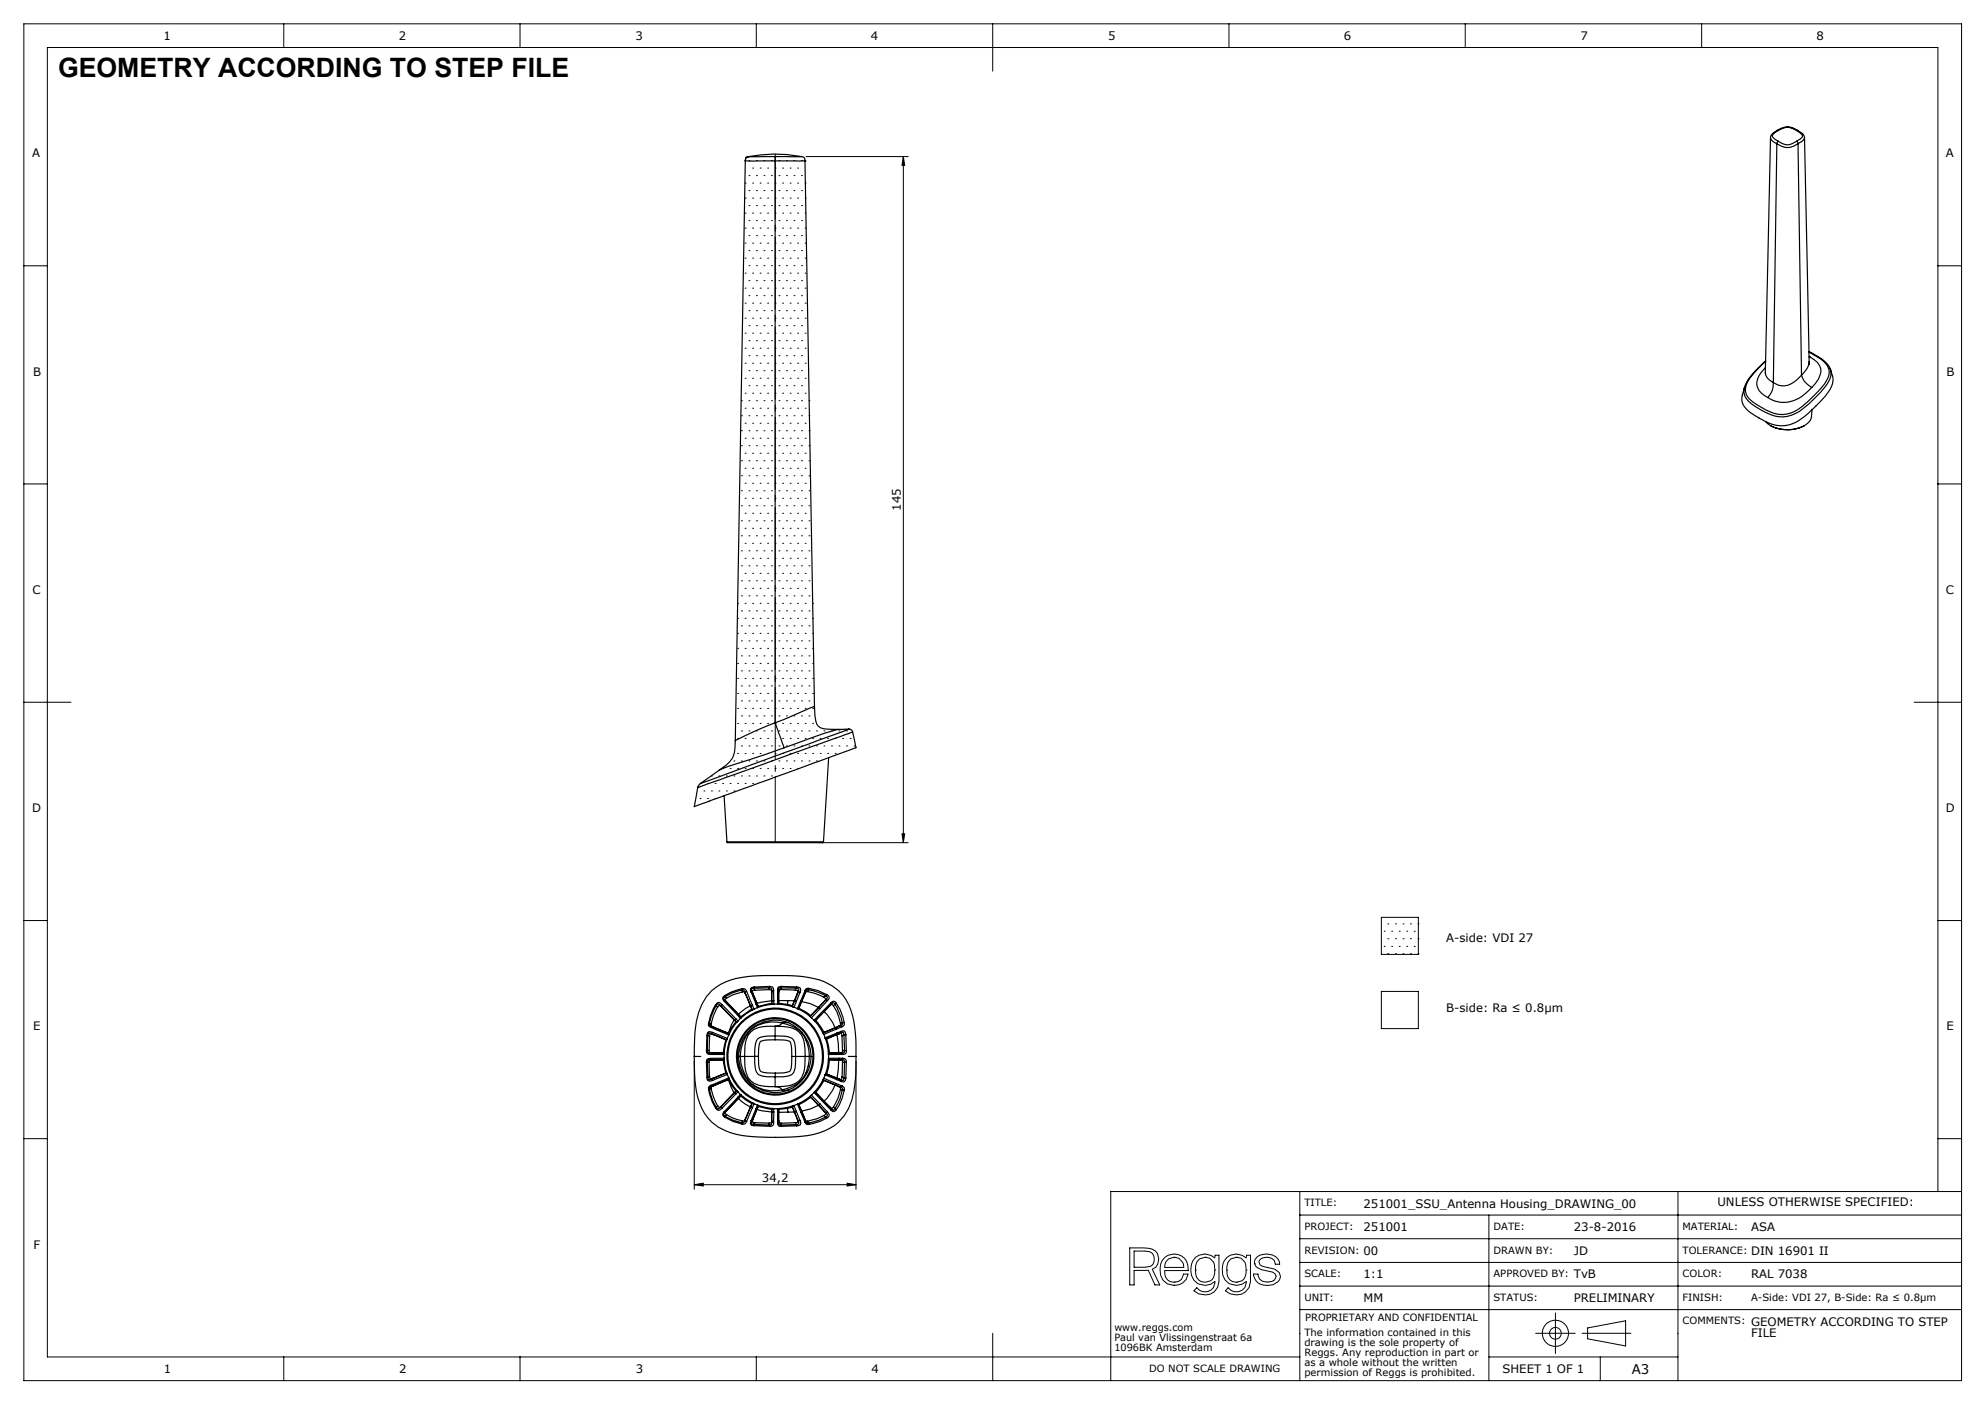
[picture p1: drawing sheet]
<svg xmlns="http://www.w3.org/2000/svg" width="420mm" height="297mm" viewBox="0 0 420 297" stroke-linecap="round" stroke-linejoin="round" font-family="sans-serif">
<g fill="none" stroke="#000" stroke-width=".21">
<path d="M5 5h410v287.1h-410zM60 5v5.1M110 5v5.1M160 5v5.1M210 5v10.1M260 5v5.1M310 5v5.1M360 5v5.1M157.7 38.7h.1M158.5 34h.1M158.5 37.1h.1M159.2 35.6h.1"/>
<path d="M159.2 38.7h.1M160.1 34h.1M160.1 37.1h.1M160.8 35.6h.1M160.8 38.7h.1M161.6 34h.1M161.6 37.1h.1M162.4 35.6h.1M162.4 38.7h.1M163.2 34h.1M163.2 37.1h.1M164 35.6h.1"/>
<path d="M164 38.7h.1M164.8 34h.1M164.8 37.1h.1M165.6 35.6h.1M165.6 38.7h.1M166.4 34h.1M166.4 37.1h.1M167.2 35.6h.1M167.2 38.7h.1M168 34h.1M168 37.1h.1M168.8 35.6h.1"/>
<path d="M168.8 38.7h.1M169.6 34h.1M169.6 37.1h.1M170.4 38.7h.1M170.6 33.1h21.6M191.1 33.1l.3 1.9h-.5zM191.1 33.1v145.2M5 56.2h5M157.7 41.9h.1M157.7 45.1h.1M157.7 48.3h.1M157.7 51.4h.1"/>
<path d="M157.7 54.6h.1M157.7 57.8h.1M158.5 40.3h.1M158.5 43.5h.1M158.5 46.7h.1M158.5 49.8h.1M158.5 53h.1M158.5 56.2h.1M158.5 59.4h.1M159.2 41.9h.1M159.2 45.1h.1M159.2 48.3h.1"/>
<path d="M159.2 51.4h.1M159.2 54.6h.1M159.2 57.8h.1M160.1 40.3h.1M160.1 43.5h.1M160.1 46.7h.1M160.1 49.8h.1M160.1 53h.1M160.1 56.2h.1M160.1 59.4h.1M160.8 41.9h.1M160.8 45.1h.1"/>
<path d="M160.8 48.3h.1M160.8 51.4h.1M160.8 54.6h.1M160.8 57.8h.1M161.6 40.3h.1M161.6 43.5h.1M161.6 46.7h.1M161.6 49.8h.1M161.6 53h.1M161.6 56.2h.1M161.6 59.4h.1M162.4 41.9h.1"/>
<path d="M162.4 45.1h.1M162.4 48.3h.1M162.4 51.4h.1M162.4 54.6h.1M162.4 57.8h.1M163.2 40.3h.1M163.2 43.5h.1M163.2 46.7h.1M163.2 49.8h.1M163.2 53h.1M163.2 56.2h.1M163.2 59.4h.1"/>
<path d="M164 41.9h.1M164 45.1h.1M164 48.3h.1M164 51.4h.1M164 54.6h.1M164 57.8h.1M164.8 40.3h.1M164.8 43.5h.1M164.8 46.7h.1M164.8 49.8h.1M164.8 53h.1M164.8 56.2h.1"/>
<path d="M164.8 59.4h.1M165.6 41.9h.1M165.6 45.1h.1M165.6 48.3h.1M165.6 51.4h.1M165.6 54.6h.1M165.6 57.8h.1M166.4 40.3h.1M166.4 43.5h.1M166.4 46.7h.1M166.4 49.8h.1M166.4 53h.1"/>
<path d="M166.4 56.2h.1M166.4 59.4h.1M167.2 41.9h.1M167.2 45.1h.1M167.2 48.3h.1M167.2 51.4h.1M167.2 54.6h.1M167.2 57.8h.1M168 40.3h.1M168 43.5h.1M168 46.7h.1M168 49.8h.1"/>
<path d="M168 53h.1M168 56.2h.1M168 59.4h.1M168.8 41.9h.1M168.8 45.1h.1M168.8 48.3h.1M168.8 51.4h.1M168.8 54.6h.1M168.8 57.8h.1M169.6 40.3h.1M169.6 43.5h.1M169.6 46.7h.1"/>
<path d="M169.6 49.8h.1M169.6 53h.1M169.6 56.2h.1M169.6 59.4h.1M170.4 41.9h.1M170.4 45.1h.1M170.4 48.3h.1M170.4 51.4h.1M170.4 54.6h.1M170.4 57.8h.1M410 56.2h5M157.7 61h.1"/>
<path d="M157.7 64.1h.1M157.7 67.3h.1M157.7 70.5h.1M157.7 73.7h.1M157.7 76.8h.1M158.5 62.5h.1M158.5 65.7h.1M158.5 68.9h.1M158.5 72.1h.1M158.5 75.2h.1M158.5 78.4h.1M159.2 61h.1"/>
<path d="M159.2 64.1h.1M159.2 67.3h.1M159.2 70.5h.1M159.2 73.7h.1M159.2 76.8h.1M160.1 62.5h.1M160.1 65.7h.1M160.1 68.9h.1M160.1 72.1h.1M160.1 75.2h.1M160.1 78.4h.1M160.8 61h.1"/>
<path d="M160.8 64.1h.1M160.8 67.3h.1M160.8 70.5h.1M160.8 73.7h.1M160.8 76.8h.1M161.6 62.5h.1M161.6 65.7h.1M161.6 68.9h.1M161.6 72.1h.1M161.6 75.2h.1M161.6 78.4h.1M162.4 61h.1"/>
<path d="M162.4 64.1h.1M162.4 67.3h.1M162.4 70.5h.1M162.4 73.7h.1M162.4 76.8h.1M163.2 62.5h.1M163.2 65.7h.1M163.2 68.9h.1M163.2 72.1h.1M163.2 75.2h.1M163.2 78.4h.1M164 61h.1"/>
<path d="M164 64.1h.1M164 67.3h.1M164 70.5h.1M164 73.7h.1M164 76.8h.1M164.8 62.5h.1M164.8 65.7h.1M164.8 68.9h.1M164.8 72.1h.1M164.8 75.2h.1M164.8 78.4h.1M165.6 61h.1"/>
<path d="M165.6 64.1h.1M165.6 67.3h.1M165.6 70.5h.1M165.6 73.7h.1M165.6 76.8h.1M166.4 62.5h.1M166.4 65.7h.1M166.4 68.9h.1M166.4 72.1h.1M166.4 75.2h.1M166.4 78.4h.1M167.2 61h.1"/>
<path d="M167.2 64.1h.1M167.2 67.3h.1M167.2 70.5h.1M167.2 73.7h.1M167.2 76.8h.1M168 62.5h.1M168 65.7h.1M168 68.9h.1M168 72.1h.1M168 75.2h.1M168 78.4h.1M168.8 61h.1"/>
<path d="M168.8 64.1h.1M168.8 67.3h.1M168.8 70.5h.1M168.8 73.7h.1M168.8 76.8h.1M169.6 62.5h.1M169.6 65.7h.1M169.6 68.9h.1M169.6 72.1h.1M169.6 75.2h.1M169.6 78.4h.1M170.4 61h.1"/>
<path d="M170.4 64.1h.1M170.4 67.3h.1M170.4 70.5h.1M170.4 73.7h.1M170.4 76.8h.1M156.9 84.8h.1M156.9 87.9h.1M156.9 91.1h.1M156.9 94.3h.1M156.9 97.5h.1M157.7 80h.1M157.7 83.2h.1"/>
<path d="M157.7 86.4h.1M157.7 89.5h.1M157.7 92.7h.1M157.7 95.9h.1M157.7 99.1h.1M158.5 81.6h.1M158.5 84.8h.1M158.5 87.9h.1M158.5 91.1h.1M158.5 94.3h.1M158.5 97.5h.1M159.2 80h.1"/>
<path d="M159.2 83.2h.1M159.2 86.4h.1M159.2 89.5h.1M159.2 92.7h.1M159.2 95.9h.1M159.2 99.1h.1M160.1 81.6h.1M160.1 84.8h.1M160.1 87.9h.1M160.1 91.1h.1M160.1 94.3h.1M160.1 97.5h.1"/>
<path d="M160.8 80h.1M160.8 83.2h.1M160.8 86.4h.1M160.8 89.5h.1M160.8 92.7h.1M160.8 95.9h.1M160.8 99.1h.1M161.6 81.6h.1M161.6 84.8h.1M161.6 87.9h.1M161.6 91.1h.1M161.6 94.3h.1"/>
<path d="M161.6 97.5h.1M162.4 80h.1M162.4 83.2h.1M162.4 86.4h.1M162.4 89.5h.1M162.4 92.7h.1M162.4 95.9h.1M162.4 99.1h.1M163.2 81.6h.1M163.2 84.8h.1M163.2 87.9h.1M163.2 91.1h.1"/>
<path d="M163.2 94.3h.1M163.2 97.5h.1M164 80h.1M164 83.2h.1M164 86.4h.1M164 89.5h.1M164 92.7h.1M164 95.9h.1M164 99.1h.1M164.8 81.6h.1M164.8 84.8h.1M164.8 87.9h.1"/>
<path d="M164.8 91.1h.1M164.8 94.3h.1M164.8 97.5h.1M165.6 80h.1M165.6 83.2h.1M165.6 86.4h.1M165.6 89.5h.1M165.6 92.7h.1M165.6 95.9h.1M165.6 99.1h.1M166.4 81.6h.1M166.4 84.8h.1"/>
<path d="M166.4 87.9h.1M166.4 91.1h.1M166.4 94.3h.1M166.4 97.5h.1M167.2 80h.1M167.2 83.2h.1M167.2 86.4h.1M167.2 89.5h.1M167.2 92.7h.1M167.2 95.9h.1M167.2 99.1h.1M168 81.6h.1"/>
<path d="M168 84.8h.1M168 87.9h.1M168 91.1h.1M168 94.3h.1M168 97.5h.1M168.8 80h.1M168.8 83.2h.1M168.8 86.4h.1M168.8 89.5h.1M168.8 92.7h.1M168.8 95.9h.1M168.8 99.1h.1"/>
<path d="M169.6 81.6h.1M169.6 84.8h.1M169.6 87.9h.1M169.6 91.1h.1M169.6 94.3h.1M169.6 97.5h.1M170.4 80h.1M170.4 83.2h.1M170.4 86.4h.1M170.4 89.5h.1M170.4 92.7h.1M170.4 95.9h.1"/>
<path d="M170.4 99.1h.1M171.2 84.8h.1M171.2 87.9h.1M171.2 91.1h.1M171.2 94.3h.1M171.2 97.5h.1M5 102.4h5M156.9 100.6h.1M156.9 103.8h.1M156.9 107h.1M156.9 110.2h.1M156.9 113.3h.1"/>
<path d="M156.9 116.5h.1M156.9 119.7h.1M157.7 102.2h.1M157.7 105.4h.1M157.7 108.6h.1M157.7 111.8h.1M157.7 114.9h.1M157.7 118.1h.1M158.5 100.6h.1M158.5 103.8h.1M158.5 107h.1M158.5 110.2h.1"/>
<path d="M158.5 113.3h.1M158.5 116.5h.1M158.5 119.7h.1M159.2 102.2h.1M159.2 105.4h.1M159.2 108.6h.1M159.2 111.8h.1M159.2 114.9h.1M159.2 118.1h.1M160.1 100.6h.1M160.1 103.8h.1M160.1 107h.1"/>
<path d="M160.1 110.2h.1M160.1 113.3h.1M160.1 116.5h.1M160.1 119.7h.1M160.8 102.2h.1M160.8 105.4h.1M160.8 108.6h.1M160.8 111.8h.1M160.8 114.9h.1M160.8 118.1h.1M161.6 100.6h.1M161.6 103.8h.1"/>
<path d="M161.6 107h.1M161.6 110.2h.1M161.6 113.3h.1M161.6 116.5h.1M161.6 119.7h.1M162.4 102.2h.1M162.4 105.4h.1M162.4 108.6h.1M162.4 111.8h.1M162.4 114.9h.1M162.4 118.1h.1M163.2 100.6h.1"/>
<path d="M163.2 103.8h.1M163.2 107h.1M163.2 110.2h.1M163.2 113.3h.1M163.2 116.5h.1M163.2 119.7h.1M164 102.2h.1M164 105.4h.1M164 108.6h.1M164 111.8h.1M164 114.9h.1M164 118.1h.1"/>
<path d="M164.8 100.6h.1M164.8 103.8h.1M164.8 107h.1M164.8 110.2h.1M164.8 113.3h.1M164.8 116.5h.1M164.8 119.7h.1M165.6 102.2h.1M165.6 105.4h.1M165.6 108.6h.1M165.6 111.8h.1M165.6 114.9h.1"/>
<path d="M165.6 118.1h.1M166.4 100.6h.1M166.4 103.8h.1M166.4 107h.1M166.4 110.2h.1M166.4 113.3h.1M166.4 116.5h.1M166.4 119.7h.1M167.2 102.2h.1M167.2 105.4h.1M167.2 108.6h.1M167.2 111.8h.1"/>
<path d="M167.2 114.9h.1M167.2 118.1h.1M168 100.6h.1M168 103.8h.1M168 107h.1M168 110.2h.1M168 113.3h.1M168 116.5h.1M168 119.7h.1M168.8 102.2h.1M168.8 105.4h.1M168.8 108.6h.1"/>
<path d="M168.8 111.8h.1M168.8 114.9h.1M168.8 118.1h.1M169.6 100.6h.1M169.6 103.8h.1M169.6 107h.1M169.6 110.2h.1M169.6 113.3h.1M169.6 116.5h.1M169.6 119.7h.1M170.4 102.2h.1M170.4 105.4h.1"/>
<path d="M170.4 108.6h.1M170.4 111.8h.1M170.4 114.9h.1M170.4 118.1h.1M171.2 100.6h.1M171.2 103.8h.1M171.2 107h.1M171.2 110.2h.1M171.2 113.3h.1M171.2 116.5h.1M171.2 119.7h.1M410 102.4h5"/>
<path d="M156.1 127.6h.1M156.1 130.8h.1M156.1 134h.1M156.1 137.2h.1M156.9 122.9h.1M156.9 126h.1M156.9 129.2h.1M156.9 132.4h.1M156.9 135.6h.1M156.9 138.7h.1M157.7 121.3h.1M157.7 124.5h.1"/>
<path d="M157.7 127.6h.1M157.7 130.8h.1M157.7 134h.1M157.7 137.2h.1M158.5 122.9h.1M158.5 126h.1M158.5 129.2h.1M158.5 132.4h.1M158.5 135.6h.1M158.5 138.7h.1M159.2 121.3h.1M159.2 124.5h.1"/>
<path d="M159.2 127.6h.1M159.2 130.8h.1M159.2 134h.1M159.2 137.2h.1M160.1 122.9h.1M160.1 126h.1M160.1 129.2h.1M160.1 132.4h.1M160.1 135.6h.1M160.1 138.7h.1M160.8 121.3h.1M160.8 124.5h.1"/>
<path d="M160.8 127.6h.1M160.8 130.8h.1M160.8 134h.1M160.8 137.2h.1M161.6 122.9h.1M161.6 126h.1M161.6 129.2h.1M161.6 132.4h.1M161.6 135.6h.1M161.6 138.7h.1M162.4 121.3h.1M162.4 124.5h.1"/>
<path d="M162.4 127.6h.1M162.4 130.8h.1M162.4 134h.1M162.4 137.2h.1M163.2 122.9h.1M163.2 126h.1M163.2 129.2h.1M163.2 132.4h.1M163.2 135.6h.1M163.2 138.7h.1M164 121.3h.1M164 124.5h.1"/>
<path d="M164 127.6h.1M164 130.8h.1M164 134h.1M164 137.2h.1M164.8 122.9h.1M164.8 126h.1M164.8 129.2h.1M164.8 132.4h.1M164.8 135.6h.1M164.8 138.7h.1M165.6 121.3h.1M165.6 124.5h.1"/>
<path d="M165.6 127.6h.1M165.6 130.8h.1M165.6 134h.1M165.6 137.2h.1M166.4 122.9h.1M166.4 126h.1M166.4 129.2h.1M166.4 132.4h.1M166.4 135.6h.1M166.4 138.7h.1M167.2 121.3h.1M167.2 124.5h.1"/>
<path d="M167.2 127.6h.1M167.2 130.8h.1M167.2 134h.1M167.2 137.2h.1M168 122.9h.1M168 126h.1M168 129.2h.1M168 132.4h.1M168 135.6h.1M168 138.7h.1M168.8 121.3h.1M168.8 124.5h.1"/>
<path d="M168.8 127.6h.1M168.8 130.8h.1M168.8 134h.1M168.8 137.2h.1M169.6 122.9h.1M169.6 126h.1M169.6 129.2h.1M169.6 132.4h.1M169.6 135.6h.1M169.6 138.7h.1M170.4 121.3h.1M170.4 124.5h.1"/>
<path d="M170.4 127.6h.1M170.4 130.8h.1M170.4 134h.1M170.4 137.2h.1M171.2 122.9h.1M171.2 126h.1M171.2 129.2h.1M171.2 132.4h.1M171.2 135.6h.1M171.2 138.7h.1M171.9 127.6h.1M171.9 130.8h.1"/>
<path d="M171.9 134h.1M171.9 137.2h.1M5 148.6h10M156.1 140.3h.1M156.1 143.5h.1M156.1 146.7h.1M156.1 149.9h.1M156.1 153h.1M156.1 156.2h.1M156.1 159.4h.1M156.9 141.9h.1M156.9 145.1h.1"/>
<path d="M156.9 148.3h.1M156.9 151.4h.1M156.9 154.6h.1M156.9 157.8h.1M157.7 140.3h.1M157.7 143.5h.1M157.7 146.7h.1M157.7 149.9h.1M157.7 153h.1M157.7 156.2h.1M157.7 159.4h.1M158.5 141.9h.1"/>
<path d="M158.5 145.1h.1M158.5 148.3h.1M158.5 151.4h.1M158.5 154.6h.1M158.5 157.8h.1M159.2 140.3h.1M159.2 143.5h.1M159.2 146.7h.1M159.2 149.9h.1M159.2 153h.1M159.2 156.2h.1M159.2 159.4h.1"/>
<path d="M160.1 141.9h.1M160.1 145.1h.1M160.1 148.3h.1M160.1 151.4h.1M160.1 154.6h.1M160.1 157.8h.1M160.8 140.3h.1M160.8 143.5h.1M160.8 146.7h.1M160.8 149.9h.1M160.8 153h.1M160.8 156.2h.1"/>
<path d="M160.8 159.4h.1M161.6 141.9h.1M161.6 145.1h.1M161.6 148.3h.1M161.6 151.4h.1M161.6 154.6h.1M161.6 157.8h.1M162.4 140.3h.1M162.4 143.5h.1M162.4 146.7h.1M162.4 149.9h.1M162.4 153h.1"/>
<path d="M162.4 156.2h.1M162.4 159.4h.1M163.2 141.9h.1M163.2 145.1h.1M163.2 148.3h.1M163.2 151.4h.1M163.2 154.6h.1M163.2 157.8h.1M164 140.3h.1M164 143.5h.1M164 146.7h.1M164 149.9h.1"/>
<path d="M164 153h.1M164 156.2h.1M164 159.4h.1M164.8 141.9h.1M164.8 145.1h.1M164.8 148.3h.1M164.8 151.4h.1M164.8 154.6h.1M164.8 157.8h.1M165.6 140.3h.1M165.6 143.5h.1M165.6 146.7h.1"/>
<path d="M165.6 149.9h.1M165.6 153h.1M165.6 156.2h.1M165.6 159.4h.1M166.4 141.9h.1M166.4 145.1h.1M166.4 148.3h.1M166.4 151.4h.1M166.4 154.6h.1M166.4 157.8h.1M167.2 140.3h.1M167.2 143.5h.1"/>
<path d="M167.2 146.7h.1M167.2 149.9h.1M167.2 153h.1M167.2 156.2h.1M167.2 159.4h.1M168 157.8h.1M168 141.9h.1M168 145.1h.1M168 148.3h.1M168 151.4h.1M168 154.6h.1M168.8 140.3h.1"/>
<path d="M168.8 143.5h.1M168.8 146.7h.1M168.8 149.9h.1M168.8 153h.1M168.8 156.2h.1M168.8 159.4h.1M169.6 157.8h.1M169.6 141.9h.1M169.6 145.1h.1M169.6 148.3h.1M169.6 151.4h.1M169.6 154.6h.1"/>
<path d="M170.4 140.3h.1M170.4 143.5h.1M170.4 146.7h.1M170.4 149.9h.1M170.4 153h.1M170.4 156.2h.1M170.4 159.4h.1M171.2 157.8h.1M171.2 141.9h.1M171.2 145.1h.1M171.2 148.3h.1M171.2 151.4h.1"/>
<path d="M171.2 154.6h.1M171.9 140.3h.1M171.9 143.5h.1M171.9 146.7h.1M171.9 149.9h.1M171.9 153h.1M171.9 156.2h.1M171.9 159.4h.1M172.8 157.8h.1M172.8 154.6h.1M173.5 156.2h.1M173.5 159.4h.1"/>
<path d="M174.3 154.6h.1M174.3 157.8h.1M175.1 156.2h.1M175.1 159.4h.1M175.9 157.8h.1M175.9 154.6h.1M176.7 156.2h.1M176.7 159.4h.1M177.5 154.6h.1M177.5 157.8h.1M178.3 156.2h.1M179.1 154.6h.1"/>
<path d="M179.1 157.8h.1M179.9 156.2h.1M180.7 157.8h.1M405 148.6h10M148.1 168.9h.1M148.9 167.3h.1M149.7 165.7h.1M149.7 168.9h.1M150.5 164.1h.1M150.5 167.3h.1M151.3 165.7h.1M151.3 168.9h.1"/>
<path d="M152.1 164.1h.1M152.1 167.3h.1M152.9 165.7h.1M152.9 162.6h.1M153.7 164.1h.1M153.7 167.3h.1M154.5 162.6h.1M154.5 165.7h.1M155.3 164.1h.1M155.3 167.3h.1M155.3 161h.1M156.1 162.6h.1"/>
<path d="M156.1 165.7h.1M156.9 164.1h.1M156.9 161h.1M157.7 162.6h.1M157.7 165.7h.1M158.5 161h.1M158.5 164.1h.1M159.2 162.6h.1M159.2 165.7h.1M160.1 161h.1M160.1 164.1h.1M160.8 162.6h.1"/>
<path d="M161.6 161h.1M161.6 164.1h.1M162.4 162.6h.1M163.2 161h.1M163.2 164.1h.1M164 162.6h.1M164.8 161h.1M165.6 162.6h.1M166.4 161h.1M167.2 162.6h.1M168 161h.1M168.8 162.6h.1"/>
<path d="M169.6 161h.1M171.2 161h.1M172.8 161h.1M173.2 178.3h19M190.9 176.4h.5l-.3 1.9zM5 194.7h5M292.3 194.1h7.8v7.8h-7.8zM292.9 197h.1M293.7 195.4h.1M293.7 198.6h.1M294.5 197h.1M295.3 195.4h.1"/>
<path d="M295.3 198.6h.1M296.1 197h.1M296.9 195.4h.1M296.9 198.6h.1M297.6 197h.1M298.4 195.4h.1M298.4 198.6h.1M299.2 197h.1M300 195.4h.1M300 198.6h.1M410 194.7h5M292.3 209.7h7.8v7.9h-7.8z"/>
<path d="M292.9 200.2h.1M293.7 201.8h.1M294.5 200.2h.1M295.3 201.8h.1M296.1 200.2h.1M296.9 201.8h.1M297.6 200.2h.1M298.4 201.8h.1M299.2 200.2h.1M300 201.8h.1M146.9 224.5v27.1M181.1 224.5v27.1"/>
<path d="M5 240.9h5M146.9 250.6l1.9-.3v.6zM146.9 250.6h34.2M179.2 250.3l1.9 .3-1.9 .3zM275 252.1v40M275 257h140M315 257v35.1M355 252.1v40M410 252.1v-242h-400v277h265M410 240.9h5M415 252.1h-180v40M239 264h2.9a3.1 3.1 0 0 1 3 1.1 2.35 2.35 0 0 1-1.1 3.4l1.6 3.3h-1l-1.4-3.1h-3v3.1h-1z"/>
<path d="M240 264.7l3.3 .1a1.81 1.81 0 0 1 .1 3.1l-1.1 .2h-2.3zM246.5 266a3 3 0 0 1 3.4-.4 3 3 0 0 1 1.5 3.2h-5a2.03 2.03 0 0 0 1.6 2.4 2.03 2.03 0 0 0 2.4-1.7h1a2.98 2.98 0 0 1-3.4 2.4 2.98 2.98 0 0 1-2.5-3.2 3.3 3.3 0 0 1 1-2.7zM247.2 266.3l1.2-.3a2.04 2.04 0 0 1 2.1 2.1h-4.1l.2-1.1zM248.4 271.8h.1M248.4 271.2h.1M248.4 266h.1M252.9 266a3.1 3.1 0 0 1 4.1 .1l.1-.6h.8v5.6a3.1 3.1 0 0 1-2 2.7 3.1 3.1 0 0 1-3.3-.8l.6-.6a2.2 2.2 0 0 0 3.6 0l.3-1.3a3.1 3.1 0 0 1-3.8 .4 3.1 3.1 0 0 1-1.3-3.6l.4-1.2zM252.9 268.7a2.1 2.1 0 0 0 2.1 2.5 2.1 2.1 0 0 0 2-2.5M252.9 268.7h.1M255 266a2.19 2.19 0 0 0-2.1 2.7M255 266a2.19 2.19 0 0 1 2 2.7M255 266h.1"/>
<path d="M257 268.7h.1M259.6 268.7a2.14 2.14 0 0 0 2 2.5M259.6 268.7h.1M259.6 266a3.1 3.1 0 0 1 4.1 .1l.1-.6h.8v5.6a3.1 3.1 0 0 1-2 2.7 3.1 3.1 0 0 1-3.3-.8l.6-.6a2.14 2.14 0 0 0 2.4 .7 2.14 2.14 0 0 0 1.4-2 2.97 2.97 0 0 1-3.4 .6 2.97 2.97 0 0 1-1.7-3 3.3 3.3 0 0 1 1-2.7zM261.6 266a2.19 2.19 0 0 0-2 2.7M261.6 266a2.19 2.19 0 0 1 2.1 2.7M261.6 271.2h.1M261.6 266h.1M263.7 268.7a2.14 2.14 0 0 1-2.1 2.5M263.7 268.7h.1M265.5 267.4h.1M266 265.9a3.5 3.5 0 0 1 4.4 .4l.3 .6 .1 .5h-1a1.81 1.81 0 0 0-2.6-1.3l-.5 .2-.3 .6a1.13 1.13 0 0 0 1.2 1.1l.5 .1a4 4 0 0 1 2.6 1.1l.2 .8a2.8 2.8 0 0 1-3.5 1.8 2.46 2.46 0 0 1-2.2-2.3h1a1.73 1.73 0 0 0 2.1 1.7l.8-.1 .6-.3 .3-.8a1.13 1.13 0 0 0-1.1-1l-1.7-.4a2.09 2.09 0 0 1-1.7-1.2v-.8z"/>
<path d="M275 277h140M275 262h140M275 267h140M275 272.1h140M329.1 277.7v8.6M60 287.1v5M110 287.1v5M160 287.1v5M210 282v10.1M315 287.1h40M324.9 282h8.4M334.8 282h10.3"/>
<path d="M335.9 280.9l8.1-1.5v5.3l-8.1-1.5zM338.6 287.1v5"/>
<circle cx="329.1" cy="282" r="1.23"/>
<circle cx="329.1" cy="282" r="2.76"/>
</g>
<path d="M164 178.3v-145.7" fill="none" stroke="#000" stroke-width=".21" stroke-dasharray="15.2 1.3 1.3 1.3" stroke-dashoffset="1.5"/>
<g fill="#000">
<path d="M190.9 176.4h.5l-.3 1.9zM191.1 33.1l.3 1.9h-.5z"/>
<path d="M146.9 250.6l1.9-.3v.6zM179.2 250.3l1.9 .3-1.9 .3z"/>
</g>
<g fill="none" stroke="#000" stroke-width=".25">
<path d="M157.7 34h6.3M157.7 34l-2.1 122.7M158.4 33.1a29.9 29.9 0 0 1 11.2 0M158.5 33.1l-.7 .3-.1 .6M158.5 33.1h5.5M158.5 33.1h.1M164 33.1l4.1 .1a2.96 2.96 0 0 1 2.1 .2l.1 .6M164 33.1v.9M164 34h6.3M164 34v118.9M170.3 34h.1M170.3 34l2 115.4"/>
<path d="M374.6 29.1l-1 50M374.6 29.1a1.98 1.98 0 0 0 1.4 1.3M376 30.4a3.5 3.5 0 0 0 4.4 0M376 30.4l-.8 50.5M376 27.6a2.11 2.11 0 0 0-1.4 1.5M376 27.6a3.5 3.5 0 0 1 4.4 0M376 27.6h.2M376.2 29.9a2.96 2.96 0 0 0 4 0M376.2 29.9l-.2 .5M376.2 27.6a1.7 1.7 0 0 0-1.2 1.1l.1 .4 1.1 .8M376.2 27.6a3.1 3.1 0 0 1 4 0M380.2 29.9l.2 .5"/>
<path d="M380.2 27.6l1 .8 .2 .4a1.62 1.62 0 0 1-1.2 1.1M380.4 27.6a1.98 1.98 0 0 1 1.4 1.5M380.4 27.6h-.2M380.4 30.4l.8 49M381.8 29.1l1 47.4M381.8 29.1a1.85 1.85 0 0 1-1.4 1.3M373.6 78.8a1.72 1.72 0 0 0 .8 1.6l.8 .5M373.6 77.7a4.3 4.3 0 0 0-1.8 4.1 3.6 3.6 0 0 0 2.3 2.3M373.6 76.3l-2.5 2.5a9.2 9.2 0 0 0-2.1 3.6 3.8 3.8 0 0 0 2.4 3.6 9.3 9.3 0 0 0 6.7 2.1 10.8 10.8 0 0 0 5.8-3.8 12.4 12.4 0 0 0 3.4-4.5l.1-1.4-.2-.4M381.2 79.4a4.8 4.8 0 0 1-4.8 2.1l-1.2-.6M381.2 79.4a4.1 4.1 0 0 0 2.1 2.6M382.8 74.4l2.7 1.6a4.8 4.8 0 0 1 1.8 2.1"/>
<path d="M382.8 74.5l.9 .5a5.4 5.4 0 0 1 3.3 3.2 3.7 3.7 0 0 1-.9 3l-2.5 2.7a10.5 10.5 0 0 1-5.6 3.7 7.5 7.5 0 0 1-5.6-1.6 6.5 6.5 0 0 1-2.9-2.6 3.5 3.5 0 0 1 .8-3.5l3.3-3.5M382.8 76.5v.6M382.8 76.5a4.2 4.2 0 0 1-1.6 2.9M382.8 75.4l.1 .1M382.9 75.5a3.6 3.6 0 0 1 2.4 2.8 4.7 4.7 0 0 1-2 3.7M382.9 75.5l-.1 .1M387.3 78.1l.2 .7a3.9 3.9 0 0 1-.9 4.5l-3.2 3.4a9.3 9.3 0 0 1-6.8 3.4 13 13 0 0 1-5.8-2.5 3.7 3.7 0 0 1-1.9-4.9l.2-.8M374.7 90.1a7.9 7.9 0 0 0 7.1 0M375.2 80.9l-.2 1.6-.9 1.6M383.3 82a7.6 7.6 0 0 1-7 3l-.8-.2-1.4-.7M383.4 86.7l-.1 1.4a3.5 3.5 0 0 1-3.2 2.6 7.1 7.1 0 0 1-6.5-1.5M155.6 156.7a5.6 5.6 0 0 1-2 5.2l-1.3 .9"/>
<path d="M164 152.9l-4.1 1.7-4.3 2.1M164 152.9l1.9 5.3M165.9 158.2l-13.6 4.6M172.3 149.4l-8.3 3.5M172.3 149.4l.1 2.1a2.46 2.46 0 0 0 1.2 2.4l1.8 .4h2M177.4 154.3h-.1a63.5 63.5 0 0 0-8.9 3l-2.5 .9M179.6 154.2a.8 .8 0 0 1 .8 .7M179.6 154.2l-2.2 .1M179.6 154.2l-31.4 11.5M180.4 154.9l.7 3.3-34.2 12.4 .7-4.1M180.4 154.9l-32.8 11.7M147.6 166.6h.1"/>
<path d="M148.2 165.7l-.6 .9M149.9 169.5h.1M152.3 162.8l-4.1 2.9M153.2 168.3l.6 9.8M153.8 178.1l.1 .2h20.2l.1-.2M153.8 178.1h20.4M175.3 160.3l-1.1 17.8M149.6 219h.2M149.6 219l-.1 3.2M149.8 219l-.2 3.2M149.8 219l.3 .2M149.9 216.5l.1 .5 .4 .3"/>
<path d="M149.9 216.5h.2M150.1 216.5v.3l.4 .3M150.1 216.5l.4 .1M150.1 219.2l-.1 3M150.4 217.3l3.8 1.6M150.5 217.1l-.1 .2M150.5 216.6v.4l.3 .2M150.5 217.1l3.8 1.6M150.5 217.1l.3 .1M150.6 218.7l-.6-.2-.2 .5M150.6 218.7l3.1 1.3M150.6 218.7l.3 .2"/>
<path d="M150.8 218.4l3.1 1.3M150.8 218.4a.71 .71 0 0 0-.9-.1 .71 .71 0 0 0-.3 .7M150.8 218.4l-.2 .3M150.8 217.2l3.3 1.4M150.9 218.9l-.6-.2-.2 .5M150.9 218.9l2.7 1.1M151.4 212.5l-1.1 2.4-.4 1.6M151.4 212.5l.2 .2M151.6 212.7l-1.1 2.2-.4 1.6M151.6 212.7l.4-.3 .4 .3M151.6 212.7l.2 .3M151.8 213l-.9 1.9-.4 1.7"/>
<path d="M151.8 213l.4-.3 .5 .3M152.4 212.7l3 3M152.4 212.7l.3 .3M152.7 213l2.6 2.8M152.8 212.5l2.9 3M152.8 212.5l-.3-.2a.66 .66 0 0 0-1.1 .2M152.8 212.5l-.4 .2M153.2 211.8l2.9 3M153.3 210.6l-.4 .6 .3 .6M153.3 210.6l.1 .3M153.4 211.6l-.2 .2M153.4 211.6l2.8 3"/>
<path d="M153.4 211.6l.3 .3M153.4 210.9l-.3 .2 .3 .5M153.4 210.9l.3 .2M153.6 220h.1M153.6 220l-.6 2.7M153.7 211.9l2.5 2.7M153.7 211.1l-.3 .4 .3 .4M153.9 219.7l-.4 1.1-.3 2.3M153.9 219.7l-.2 .3M154.1 218.6l.2 .1M154.2 218.9l-.3 .8M154.2 218.4l-.1 .2"/>
<path d="M154.3 218.7l-.1 .2M155.3 215.8l-.5 1-.6 1.6M155.3 215.8l.4 .3M155.4 215.7l.5 .5M155.4 215.7l-.1 .1M155.7 215.5l-.3 .2M155.7 215.5l.4 .5M155.7 216.1l-1.5 2.3M155.7 216.1l.2 .1M156.1 214.8l.6 .6M156.1 216l-.7 .9-1.2 2M156.1 216l-.2 .2"/>
<path d="M156.2 214.6l-.1 .2M156.2 214.6l.6 .7M156.2 214.6h.1M156.2 214.6l.5 .5M156.7 215.4l-.6 .6M156.7 215.1l.1 .2M156.8 215.3l-.1 .1M157 209.4l-2.2 .7-1.4 .8M157 209.4h.3l.3 .4M157 209.4l.1 .4M157 209.2a.73 .73 0 0 1 1 .5M157 209.2l-2.3 .7-1.4 .7"/>
<path d="M157 209.2v.2M157.1 209.8l-2.1 .7-1.3 .6M157.1 209.8h.3l.3 .4M157.6 209.8l1.2 3M157.6 209.8l.1 .4M157.7 210.2l1.1 2.6M158 209.7l1.2 3M158 209.7l-.4 .1M158.8 212.8l-1 .5-1.6 1.3M158.8 212.8h.1M158.8 212.8l.3 .7M158.8 212.8l.4 .8"/>
<path d="M158.9 209.9l1 2.5M159.1 213.5l-2.4 1.6M159.1 213.5l.1 .1M159.1 209.8l-.2 .1M159.1 209.8l1 2.5M159.1 209.8l.2 .4M159.2 212.7l.4 .8M159.2 212.7l-.4 .1M159.3 210.2l.9 2M159.5 209.1l-.5 .1 .1 .6M159.5 209.1l.2 .4M159.6 213.5l-2 1.2-.9 .7"/>
<path d="M159.6 208.8l-.6 .1-.2 .2 .1 .8M159.6 213.5l-.4 .1M159.6 208.8l-.1 .3M159.7 209.5l-.5 .1 .1 .6M159.9 212.4l.4 .7M160.1 212.3l-.2 .1M160.1 212.3l.4 .8M160.2 212.2l-.1 .1M160.2 212.2l.2 .7M160.3 213.1l-.7 .4M160.4 212.9l.1 .2M160.5 213.1h-.2"/>
<path d="M162.7 209.3l.5 .2 .1 .4M162.7 209.3l-3 .2M162.8 209l-3.3 .1M162.8 209h.4l.1 .5M162.8 209l-.1 .3M162.8 208.7l.7 .2 .2 .6M162.8 208.7v.3M162.8 208.7l-3.2 .1M163.3 212.3l-2.9 .6M163.3 212.3v.1M163.3 209.9v2.4M163.3 212.4h.4"/>
<path d="M163.3 209.5h.4M163.3 211.7v.7M163.3 211.7h.4M163.3 209.5v2.2M163.3 211.7l-3.1 .5M163.3 209.5v.4M163.7 209.5v2.2M163.7 212.4l-1.1 .1-2.3 .6M163.7 211.7v.7M164 217.1h-1.2a5 5 0 0 0-4.5 1.9 8.2 8.2 0 0 0-.7 4.5M164 217.1a7.6 7.6 0 0 1 5.1 1.2 5 5 0 0 1 1.2 3.6l.1 1.6M164 217.1v2"/>
<path d="M164 219.1a6.6 6.6 0 0 0-3.5 .5l-.5 .6-.2 .6-.1 2.7M164 219.1a7.5 7.5 0 0 1 3.4 .5l.6 .6a7.9 7.9 0 0 1 .3 3.3M164 219.1v.9M164 220a5.8 5.8 0 0 0-3.1 .3l-.1 .2a6.1 6.1 0 0 0-.3 2.9M164 220a5.3 5.3 0 0 1 3.1 .3 5.8 5.8 0 0 1 .4 3.2M164.5 212.4h-.8M164.5 212.4l2.4 .3 1.1 .4M164.5 212.4h.2M164.5 209.4v2.3M164.5 211.7v.7M164.5 209.4h.2M164.5 211.7h.2"/>
<path d="M164.7 211.7v.7M164.7 211.7h2M164.7 209.4v2.3M164.7 209.4l.1 .5M164.8 212.2l-.1 .2M164.8 212.2l1.8 .3M164.8 209.9v2.3M165.2 209h-.4l-.1 .4M165.2 209l3.3 .1M165.2 209v.3M165.2 209.3l-.3 .1-.1 .5M165.2 209.3l3.1 .1"/>
<path d="M165.3 208.7h-.5l-.2 .2-.1 .5M165.3 208.7l-.1 .3M165.3 208.7l3.3 .1M165.5 216.4a6.8 6.8 0 0 0-8.8 6.6l-.1 .5M165.5 216.4l-.6 .5-.9 .2M165.5 216.4a7.3 7.3 0 0 1 4.2 2.1l.6 .9a8.8 8.8 0 0 1 .9 4.1M166.6 212.5l1 .2M166.7 216.3a6.9 6.9 0 0 1 3.1 2.2l.1 .2a7.5 7.5 0 0 1 1.7 4.8M166.7 216.3a7.7 7.7 0 0 0-10.4 7.2M166.7 216.3l-.6-.1-.6 .2M166.7 211.7h1.4M166.7 211.7l-.1 .8"/>
<path d="M167.6 212.7v.2M167.6 212.9l.4 .2M168 213.1l.7 .3M168.1 211.7l-.5 1M168.1 211.7h.1M168.1 211.7l-.5 1.2M168.1 211.7l.4 .1M168.3 209.4l.5 .1-.1 .7M168.5 209.1l.5 .1-.1 .6M168.5 209.1l-.2 .3M168.5 211.8l-.5 1.3M168.6 208.8a.71 .71 0 0 1 .7 .3 .71 .71 0 0 1 0 .8"/>
<path d="M168.6 208.8l-.1 .3M168.7 210.2l-.6 1.5M168.7 213.4l2.1 1.1 .9 .8M168.7 213.4h.2M168.9 209.8l.4 .1M168.9 209.8l-.8 1.9M168.9 209.8l-.2 .4M169.1 213.3l1.6 .9 .8 .6M169.1 213.3l-.2 .1M169.3 209.9l-.8 1.9M169.4 211.8l-.7 1.6M169.4 211.8l.2 .1"/>
<path d="M169.6 211.9l-.7 1.5M169.6 211.9h.1M169.6 211.9l1.8 .4 1.8 .8M169.6 211.9l-.5 1.4M170.4 209.5l-1 2.3M170.4 209.5l.1 .2M170.4 210.1l-.8 1.8M170.5 209.7l-.9 2.2M170.5 209.7l-.1 .4M170.9 209.8l1.4 .3 2 .9M170.9 209.8h-.3l-.2 .3M171 209.4a11.7 11.7 0 0 1 3.7 1.2"/>
<path d="M171 209.4h-.3l-.2 .3M171 209.4l-.1 .4M171.2 209.1l1.9 .4 1.8 .9M171.2 209.1l-.6 .1-.2 .3M171.2 209.1l-.2 .3M171.4 215l.3 .3M171.5 214.8l-.1 .2M171.7 215.3l.5 .5M172.2 215.8l.8 .9 1.3 2.1M172.2 215.8l.2 .2M172.6 215.9l-.2 .1M172.6 215.9l1.7 2.5"/>
<path d="M173.2 213.1l-1.7 1.7M173.2 213.1h.1M173.2 213.1l-1.8 1.9M173.2 213.1l.3 .3M173.5 213.4l-1.8 1.9M174.2 218.5l.1 .3M174.2 213.7l-2 2.1M174.2 213.7l.1 .3M174.3 218.8l.3 .8M174.3 214l-1.9 2M174.3 218.4l-.1 .1M174.3 211l.4 .3-.3 .5"/>
<path d="M174.3 214h.1M174.4 214l1.8 2.3 .5 1.1M174.4 214l-1.8 1.9M174.4 211.8l-1.2 1.3M174.6 219.6l.4 1.1 .3 2.4M174.6 219.6l.1 .2M174.7 219.8h.2M174.7 210.6a.44 .44 0 0 1 .3 .4 .44 .44 0 0 1-.2 .5M174.7 210.6l-.4 .4M174.8 211.5l-1.6 1.6M174.8 211.5l.3 .2M174.8 211.5l-.4 .3"/>
<path d="M174.9 210.4a.69 .69 0 0 1 .5 .6 .69 .69 0 0 1-.3 .7M174.9 210.4l-.2 .2M174.9 219.8l.6 2.9M175.1 211.7l-1.6 1.7M175.6 212.7l.3-.4-1.6 1.7M175.6 212.7l.4-.2 .4 .3M175.6 212.7l-1.2 1.3M175.8 212.1l.7-.3 .5 .4M175.8 212.1l-1.6 1.6M175.8 212.1l.2 .2 .3-.2 .3 .3M176.4 212.8l.6 1.1 .8 2.6M176.6 212.4l.5 .8 .8 2 .3 1.2"/>
<path d="M176.6 212.4l-.2 .4M176.7 217.4l-2.5 1.1M176.7 217.4l.2 .3M176.7 217.4h.1M176.7 217.4l-2.4 1M176.9 217.7l-2.6 1.1M177 212.2l.8 1.4 .8 2.7M177 212.2l-.4 .2M177.1 218.5l-2.5 1.1M177.1 218.5v.3M177.1 218.8l-2.4 1M177.1 218.8v.1"/>
<path d="M177.1 218.9l.3 1.8v2.1M177.1 218.9l-2.2 .9M177.5 218.7l.5-.1 .2 .5M177.5 218.7l-.4 .2M177.5 217.1l-.8 .3M177.8 216.5v.3l-.3 .3M177.9 218.2a.67 .67 0 0 1 .8 0 .67 .67 0 0 1 .3 .7M177.9 218.2l-.8 .3M177.9 218.2v.3M177.9 216.9l-1.2 .5M177.9 216.9l.3 .3M177.9 218.5l-.8 .3"/>
<path d="M177.9 218.5l.5-.1 .2 .5M177.9 216.9l-.4 .2M177.9 218.5l-.4 .2M178.2 217.2l-1.3 .5M178.2 219.1l.1 3.1M178.2 216.4v.3l-.3 .2M178.2 216.4l-.4 .1M178.6 218.9l.1 3.3M178.6 218.9l-.4 .2M178.6 216.3v.5l-.4 .4M178.6 216.3l-.4 .1M179 218.9h-.4"/>
<path d="M179 218.9l.1 3.3M146.9 223.5a29 29 0 0 0 1.1 9.8 9.9 9.9 0 0 0 7.8 6.7 53.5 53.5 0 0 0 16.4 0 10.2 10.2 0 0 0 8.5-9.1l.4-3.7v-3.7M146.9 223.5a26.6 26.6 0 0 1 1.6-11 11 11 0 0 1 9.7-5.9l3.4-.2a41.2 41.2 0 0 1 11.8 .9 10.2 10.2 0 0 1 7.3 8.7l.4 3.7v3.8M146.9 223.5h1.4M149.5 222.2v.4a.69 .69 0 0 0 .8 .5M149.5 222.2h.1M149.5 224.7h.1M149.5 224.7l.1 3.2M149.6 227.9a.72 .72 0 0 0 .4 .8 .72 .72 0 0 0 .8-.1M149.6 224.7l.2 3.2M149.6 222.2l.2 .5h.4M149.6 224.7h.4"/>
<path d="M149.8 227.9h-.2M149.8 227.9v.2a.44 .44 0 0 0 .3 .4 .44 .44 0 0 0 .5-.2M149.9 230.5l.8 2.5 .7 1.4M150 222.2l.2 .5h.4M150 224.7l.1 3M150 222.2h-.4M150.1 230.4l.7 2.5 .8 1.3M150.1 230.4l-.2 .1M150.1 227.7l.1 .4 .2 .1 .5-.1M150.1 227.7l-.3 .2M150.2 222.7l.1 .4M150.2 224.2h-.4l-.2 .5"/>
<path d="M150.2 224.2h3M150.2 222.7l3 .1M150.2 224.2h.4M150.3 223.1h2.9M150.3 223.9l-.6 .1-.2 .7M150.3 223.9l-.1 .3M150.4 229.6l-.5 .4v.5M150.4 229.6l.1 .3M150.5 230.3l.4 1.6 .9 2M150.5 229.9l-.4 .1v.4M150.5 230.3l-.4 .1M150.6 228.3l.2 .3"/>
<path d="M150.6 224.2l-.4 .1-.2 .4M150.6 222.7h2.4M150.6 224.2h2.4M150.6 222.7h-.4M150.8 229.8l-.3 .2v.3M150.8 229.8l-.3 .1M150.9 228.1l-.3 .2M151.4 234.4l.6 .5 .8-.4M151.6 234.2l-.2 .2M151.6 234.2l.3 .4 .5-.4M151.8 233.9l-.2 .3M152.4 234.2l.4 .3"/>
<path d="M152.7 233.9l-.4 .3-.5-.3M152.7 233.9l-.3 .3M153 222.7l.2 .1M153 224.2l.6 2.8M153.2 223.9l.3 2.3 .4 1.1M153.2 223.1v.8M153.2 223.9h-2.9M153.2 223.9v.3M153.2 222.8v.3M153.2 224.2h-.2M153.2 235.1l-.3 .7 .4 .5M153.2 235.1l.2 .2"/>
<path d="M153.3 236.3l1.8 .9 1.9 .6M153.4 235.3l-.3 .5 .3 .3M153.4 236.1a8.9 8.9 0 0 0 3.6 1.4M153.4 236.1l-.1 .2M153.6 227l-2.7 1.1M153.6 227h.1M153.7 235l-.3 .5 .3 .3M153.7 235l-.3 .3M153.7 227l-3.1 1.3M153.7 227l.2 .3M153.7 235.8l1.1 .6 2.3 .7M153.7 235.8l-.3 .3"/>
<path d="M153.9 227.3l.3 .7M153.9 227.3l-3.1 1.3M154.1 228.4l-3.3 1.4M154.1 228.4l.1 .1M154.2 228l1.2 2 .7 1M154.2 228l-3.8 1.6M154.2 228l.1 .2M154.2 228.5l1.5 2.3M154.2 228.5l.6 1.6 .5 1.1M154.3 228.2l-3.8 1.7M154.3 228.2l-.2 .2M155.3 231.2l-2.6 2.7"/>
<path d="M155.3 231.2h.1M155.4 231.2l-3 3M155.4 231.2l.3 .2M155.7 231.4l-2.9 3.1M155.7 230.8l-.4 .4M155.9 230.7l.2 .3M155.9 230.7l-.2 .1M155.9 230.7l-.5 .5M156.1 232.1l-2.9 3M156.1 232.1l.1 .2M156.1 231l.6 .5M156.1 231l-.4 .4"/>
<path d="M156.2 232.3l-2.8 3M156.2 232.3v.1M156.2 232.4l-2.5 2.6M156.2 232.4l1.6 1.2 1 .6M156.3 223.5a7.7 7.7 0 0 0 10.4 7.1M156.3 223.5h.3M156.6 223.5a6.9 6.9 0 0 0 5 7l1.4 .2 2.5-.2M156.6 223.5h1M156.7 231.5l2.9 2M156.7 231.5l-.6 .6M156.7 231.5l.1 .2M156.7 231.8l2.4 1.7"/>
<path d="M156.7 231.8l-.5 .6M156.8 231.7l-.6 .6M156.8 231.7l-.1 .1M157 237.5v.3M157.1 237.1l-.1 .4M157.6 223.5v1.2a5 5 0 0 0 1.9 4.5 8.8 8.8 0 0 0 4.5 .7M157.6 223.5h2.1M157.6 237.1l-.3 .4h-.3M157.6 237.1l.4 .1M157.7 236.7l-.2 .4h-.4M157.7 236.7l-.1 .4M158 237.2a.74 .74 0 0 1-1 .6"/>
<path d="M158.8 234.2l-1.1 2.5M158.8 234.2h.1M158.8 234.2l-1.2 2.9M158.8 234.2l.4 .1M158.9 237.1v.8l.2 .2h.5M158.9 237.1l.2 .1M159.1 233.5l-.3 .7M159.1 237.2l-.1 .5 .5 .1M159.2 233.3l.4 .2M159.2 233.3l-.1 .2M159.2 233.3l-.4 .9M159.2 234.3l-1.2 2.9"/>
<path d="M159.3 236.8l-.1 .6 .5 .1M159.3 236.8l-.2 .4M159.5 237.8l.1 .3M159.5 237.8l3.3 .2M159.6 233.5l.7 .3M159.6 233.5l-.4 .8M159.6 238.1l3.2 .2M159.7 223.5a6.3 6.3 0 0 0 .4 3.4l.4 .5 .4 .1a6.4 6.4 0 0 0 3.1 .3M159.7 237.5l-.2 .3M159.7 237.5l3 .1M159.9 234.6l-1 2.5M159.9 234.6l.2 .1"/>
<path d="M160.1 234.7l-1 2.5M160.1 234.7h.1M160.2 234.7l3.1 .5M160.2 234.7l-.9 2.1M160.3 233.8l1.1 .3 2.3 .4M160.3 233.8l-.4 .8M160.3 233.8l.2 .1M160.4 234.1l2.9 .6M160.4 234.1l-.2 .6M160.5 233.9l-.4 .8M160.5 233.9l-.1 .2M160.5 223.4l-.8 .1"/>
<path d="M160.5 223.4a4.2 4.2 0 0 0 .5 3.3 6.7 6.7 0 0 0 3 .3M162.7 237.6l.1 .4M162.8 238v.3M163.3 237l-.1 .5-.5 .1M163.3 237v.4M163.3 234.7v2.3M163.3 234.5h.4M163.3 234.5v.2M163.3 237.4l-.1 .5-.4 .1M163.3 237.4h.4M163.3 235.2h.4M163.3 234.5v.7"/>
<path d="M163.3 235.2v2.2M163.7 237.4a.7 .7 0 0 1-.9 .9M163.7 234.5h.8M163.7 235.2v2.2M163.7 234.5v.7M164 229.9l.9 .1 .6 .5M164 227.8v2.1M164 227v.8M164.5 234.5v.8M164.5 234.5h.2M164.5 235.3v2.2M164.5 237.5l.2 .6 .6 .2"/>
<path d="M164.5 237.5h.2M164.5 235.3h.2M164.7 234.5v.8M164.7 234.5l.1 .2M164.7 235.3v2.2M164.7 237.5l.1 .4 .4 .1M164.8 237.1l.1 .4 .3 .1M164.8 237.1l-.1 .4M164.8 234.7v2.4M165.2 238l.1 .3M165.2 237.6v.4M165.5 230.5l.6 .2 .6-.1"/>
<path d="M166.6 234.5l-1.8 .2M166.6 234.5l.1 .8M166.7 235.3h-2M167.5 223.5a5.8 5.8 0 0 1-.2 2.9l-.2 .2a6.1 6.1 0 0 1-3.1 .4M167.5 223.5h.8M167.6 234v.2M167.6 234l.5 1.2M167.6 234.2l-1 .3M167.6 234.2l.5 1M168 233.9l-1.1 .3-2.4 .3M168 233.9l.5 1.2M168 233.9l-.4 .1"/>
<path d="M168.1 235.2l.6 1.5M168.1 235.2l-1.4 .1M168.1 235.2l.8 1.9M168.1 235.2h.1M168.3 237.5l-3.1 .1M168.3 237.5l.2 .4M168.3 223.5h2.1M168.3 223.5a7.5 7.5 0 0 1-.4 3.4l-.6 .5a6.3 6.3 0 0 1-3.3 .4M168.5 237.9l-3.3 .1M168.5 237.9l.1 .3M168.5 235.1l-.4 .1M168.5 235.1l.8 1.9"/>
<path d="M168.6 238.2l-3.3 .1M168.7 236.7l.1 .7-.5 .1M168.7 236.7l.2 .4M168.7 233.6l-.7 .3M168.7 233.6l.7 1.6M168.9 237.1l.1 .6-.5 .2M168.9 233.5l.7 1.6M168.9 233.5l-.2 .1M168.9 233.5l.2 .2M169.1 233.7l.5 1.4M169.3 237a.7 .7 0 0 1 .1 .9 .7 .7 0 0 1-.8 .3M169.3 237l-.4 .1"/>
<path d="M169.4 235.2l1 2.2M169.6 235.1l-.2 .1M169.6 235.1l.9 2.2M169.6 235.1h.1M169.6 235.1l.8 1.8M170.4 237.4l.2 .4h.6M170.4 223.5h.8M170.4 223.5l-.1 1.1a4.9 4.9 0 0 1-1.9 4.5 8.7 8.7 0 0 1-4.4 .8M170.4 236.9l.1 .2 .4 .1M170.4 236.9l.1 .4M170.5 237.3l-.1 .1M170.5 237.3l.2 .3h.3"/>
<path d="M170.9 237.2l.1 .4M171 237.6l.2 .2M171.2 223.5h.4M171.2 223.5a6.7 6.7 0 0 1-2.3 5.6l-1.8 .9-1.6 .5M171.4 231.9l.1 .2M171.4 231.9l1.8 1.9M171.5 232.1l-2.4 1.6M171.5 232.1l1.7 1.7M171.6 223.5a8 8 0 0 1-2.1 5.2l-.2 .2a6.9 6.9 0 0 1-2.6 1.7M171.7 231.7l-.9 .7-2.1 1.2M171.7 231.7l1.8 1.9M171.7 231.7l-.3 .2"/>
<path d="M172.2 231.1l-.5 .6M172.2 231.1l2 2.1M172.4 231l1.9 2M172.4 231l-.2 .1M172.4 231l.2 .1M172.6 231.1l1.8 1.8M173.2 233.8l-1.7 .8-1.9 .5M173.2 233.8l1.2 1.3M173.2 233.8l1.6 1.7M173.2 233.8h.1M173.5 233.6l1.6 1.7M173.5 233.6l-.3 .2"/>
<path d="M174.2 228.4l.1 .2M174.2 228.4l2.5 1.1M174.2 233.2l1.6 1.6M174.3 228.1l-1.3 2.1-.8 .9M174.3 228.1l2.6 1.1M174.3 228.1l-.1 .3M174.3 236l-1.4 .6-2 .6M174.3 233l-.1 .2M174.3 228.6l-1.7 2.5M174.3 233l1.7 1.6M174.3 236l.4 .3M174.3 228.6l2.4 .9"/>
<path d="M174.4 232.9l-.1 .1M174.4 232.9l1.2 1.3M174.4 235.1l.3 .5-.4 .4M174.4 235.1l.4 .4M174.6 227.4l-.3 .7M174.6 227.4l2.5 1M174.7 236.3l-1.4 .7-2.3 .6M174.7 236.3l.2 .2M174.7 227.2l2.4 .9M174.7 227.2l-.1 .2M174.7 227.2h.2M174.8 235.5a.42 .42 0 0 1 .3 .4 .42 .42 0 0 1-.4 .4"/>
<path d="M174.9 236.5l-1.4 .7-2.3 .6M174.9 227.2l2.2 .9M175.1 235.3a.69 .69 0 0 1 .3 .7 .69 .69 0 0 1-.5 .5M175.1 235.3l-.3 .2M175.3 223.1v.8M175.3 223.9l-.3 2.3-.4 1.2M175.3 223.9h2.3M175.3 223.1h2.3M175.3 223.9v.3M175.3 222.8v.3M175.3 224.2h.2M175.3 224.2h2.1"/>
<path d="M175.3 222.8h2.1M175.5 222.7l-.2 .1M175.5 224.2l-.2 1.6-.4 1.4M175.5 224.2h2.3M175.5 222.7h2.3M175.6 234.2l.4 .4M176 234.6l-.2 .2M176.4 234.2l-.4 .3-.4-.3M176.4 234.2l.2 .3M176.6 234.5l.4 .2M176.6 234.5l-.2 .3-.4-.2M176.7 229.5l1.2 .5"/>
<path d="M176.7 229.5l-.5 1.1-1.2 1.7-.6 .6M176.7 229.5h.1M176.7 229.5l.8 .4M176.9 229.2l-.2 .3M176.9 229.2l1.3 .5M177 234.7l-.4 .4a.56 .56 0 0 1-.8-.3M177.1 228.4l.8 .3M177.1 228.1v.3M177.1 228.1l.8 .4M177.1 228.1l.4 .1M177.1 228.1h.1M177.4 222.8l.2 .3"/>
<path d="M177.4 224.2h.8M177.4 224.2v2l-.3 1.9M177.5 228.2l.4 .3M177.5 229.9l.3 .2v.3M177.5 229.9l.4 .1M177.6 223.9h.7M177.6 223.1h.7M177.6 223.9l-.2 .3M177.8 224.2l.4 .1 .1 .4M177.8 222.7h.4M177.8 230.4a9.7 9.7 0 0 1-1.4 3.8M177.8 230.4l.4 .2"/>
<path d="M177.9 228.5v.2M177.9 230l.3 .2v.4M178.2 229.7l.2 .2a.57 .57 0 0 1 .2 .7M178.2 229.7l-.3 .3M178.2 227.8l-.2 .5-.5-.1M178.2 227.8l.4 .2M178.2 230.6l-.5 1.9-1.1 2M178.2 230.6h.4M178.2 222.7l-.8 .1M178.2 222.7l.1 .4M178.2 224.2l.4 .1 .1 .4M178.2 224.2h-.4"/>
<path d="M178.3 222.2l-.1 .4-.4 .1M178.3 224.7l-.1 3.1M178.3 222.2h.4M178.3 223.9l.6 .2 .2 .6M178.3 223.9l-.1 .3M178.6 228l-.1 .5h-.6M178.6 228h.4M178.6 230.6l-.4 1.6-.6 1.5-.6 1M178.7 222.2l-.1 .4-.4 .1M178.7 222.2h.4M178.7 224.7h.4M178.7 224.7l-.1 3.3"/>
<path d="M178.7 224.7h-.4M179 228a.66 .66 0 0 1-.3 .8 .66 .66 0 0 1-.8-.1M179.1 222.2l-.1 .6-.7 .3M179.1 224.7l-.1 3.3M179.5 223.5h1.6"/>
<circle cx="164" cy="223.5" r="10"/>
<circle cx="164" cy="223.5" r="8"/>
<circle cx="164" cy="223.5" r="8.2"/>
<circle cx="164" cy="223.5" r="10.2"/>
</g>
<text font-size="5.6" x="12.3" y="16.3">GEOMETRY ACCORDING TO STEP FILE</text>
<text font-size="2.8" x="345.2" y="290.7">A3</text>
<g font-size="2.5">
<text x="34.6" y="8.4">1</text>
<text x="84.4" y="8.4">2</text>
<text x="134.4" y="8.4">3</text>
<text x="184.3" y="8.4">4</text>
<text x="234.4" y="8.4">5</text>
<text x="284.3" y="8.4">6</text>
<text x="334.4" y="8.4">7</text>
<text x="384.3" y="8.4">8</text>
<text x="6.8" y="33.3">A</text>
<text x="411.7" y="33.3">A</text>
<text x="7" y="79.5">B</text>
<text x="411.8" y="79.4">B</text>
<text x="190.6" y="108" transform="rotate(-90 190.6 108)">145</text>
<text x="6.9" y="125.6">C</text>
<text x="411.7" y="125.6">C</text>
<text x="6.8" y="171.8">D</text>
<text x="411.7" y="171.9">D</text>
<text x="306" y="199.2">A-side: VDI 27</text>
<text x="306" y="214">B-side: Ra ≤ 0.8µm</text>
<text x="7" y="218">E</text>
<text x="411.8" y="218">E</text>
<text x="161.2" y="250.1">34,2</text>
<text x="288.5" y="255.4">251001_SSU_Antenna Housing_DRAWING_00</text>
<text x="363.4" y="255.2">UNLESS OTHERWISE SPECIFIED:</text>
<text x="288.5" y="260.4">251001</text>
<text x="333" y="260.4">23-8-2016</text>
<text x="370.5" y="260.4">ASA</text>
<text x="7.1" y="264.3">F</text>
<text x="288.5" y="265.4">00</text>
<text x="333" y="265.4">JD</text>
<text x="370.5" y="265.4">DIN 16901 II</text>
<text x="288.5" y="270.4">1:1</text>
<text x="288.5" y="275.4">MM</text>
<text x="333" y="270.4">TvB</text>
<text x="333" y="275.4">PRELIMINARY</text>
<text x="370.5" y="270.4">RAL 7038</text>
<text x="370.5" y="280.4">GEOMETRY ACCORDING TO STEP</text>
<text x="370.5" y="282.9">FILE</text>
<text x="34.7" y="290.4">1</text>
<text x="84.4" y="290.4">2</text>
<text x="134.5" y="290.4">3</text>
<text x="184.4" y="290.4">4</text>
<text x="317.9" y="290.4">SHEET 1 OF 1</text>
</g>
<g font-size="2.1">
<text x="276" y="255.2">TITLE:</text>
<text x="276" y="260.2">PROJECT:</text>
<text x="316" y="260.2">DATE:</text>
<text x="356" y="260.2">MATERIAL:</text>
<text x="276" y="265.2">REVISION:</text>
<text x="316" y="265.2">DRAWN BY:</text>
<text x="356" y="265.2">TOLERANCE:</text>
<text x="276" y="270.2">SCALE:</text>
<text x="276" y="275.2">UNIT:</text>
<text x="316" y="275.2">STATUS:</text>
<text x="316" y="270.2">APPROVED BY:</text>
<text x="356" y="270.2">COLOR:</text>
<text x="356" y="275.2">FINISH:</text>
<text x="370.5" y="275.2">A-Side: VDI 27, B-Side: Ra ≤ 0.8µm</text>
<text x="235.8" y="281.5">www.reggs.com</text>
<text x="276.2" y="279.5">PROPRIETARY AND CONFIDENTIAL</text>
<text x="356" y="280.2">COMMENTS:</text>
<text x="235.8" y="283.6">Paul van Vlissingenstraat 6a</text>
<text x="235.8" y="285.7">1096BK Amsterdam</text>
<text x="276" y="282.6">The information contained in this</text>
<text x="276" y="284.7">drawing is the sole property of</text>
<text x="276" y="286.8">Reggs. Any reproduction in part or</text>
<text x="243.1" y="290.2">DO NOT SCALE DRAWING</text>
<text x="276" y="289">as a whole without the written</text>
<text x="276" y="291.1">permission of Reggs is prohibited.</text>
</g>
</svg>
